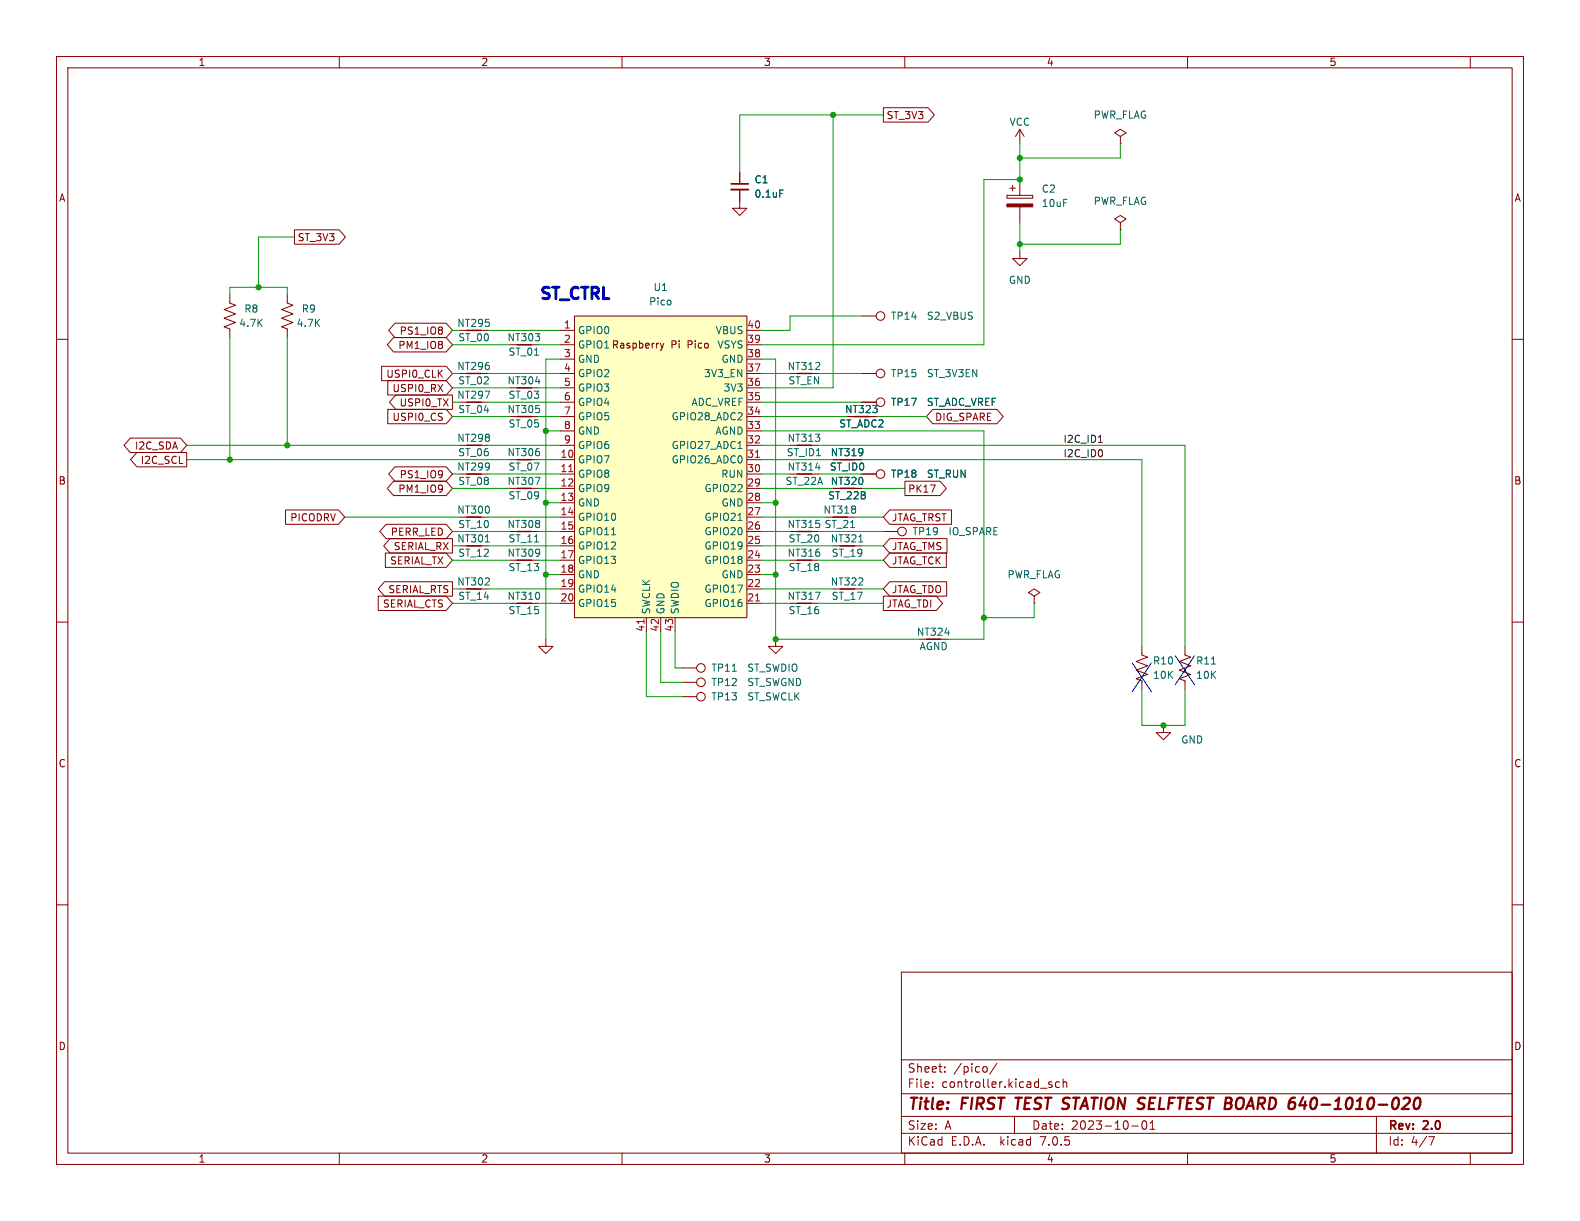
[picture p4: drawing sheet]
<svg xmlns="http://www.w3.org/2000/svg" width="279mm" height="216mm" viewBox="0 0 279 216" stroke-linecap="round" stroke-linejoin="round" font-family="sans-serif">
<g fill="none" stroke="#840000" stroke-width=".18">
<path d="M10 10h259.4v195.9h-259.4zM12 12h255.4v191.9h-255.4zM60 10v2M110 10v2M156.2 19h7.9l1.1 1.3-1.1 1.3h-7.9zM160 10v2M210 10v2M260 10v2M130.8 33.5v3.3h1.3l-1.3 1.3-1.3-1.3h1.3M130.8 30.5v2M178.1 34.5h4.5v.6h-4.5zM178.6 33.3h1"/>
<path d="M179.1 32.8v1M180.3 22.9v2.5M180.3 31.8v2.7M180.3 36.6v2.8M180.3 22.9l-.7 1.2M180.3 22.9l.8 1.2M198.1 39.4l1-.7-1-.6-1 .6 1 .7v1.2M198.1 24.1l1-.6-1-.6-1 .6 1 .6v1.3M198.1 25.4h.1M10 60h2M40.6 52.1v1.5l1.1 .4-2.1 .7 2.1 .8-2.1 .8 2.1 .7-2.1 .8 1 .4v1.5M50.8 52.1v1.5l1 .4-2 .7 2 .8-2 .8 2 .7-2 .8 1 .4v1.5"/>
<path d="M52.1 40.6h7.9l1.1 1.3-1.1 1.3h-7.9zM69.6 59.7h9.3l1.1 1.3-1.1 1.2h-9.3l-1.1-1.2zM69.8 57.1h9.1l1.1 1.3-1.1 1.3h-9.1l-1.1-1.3zM99.1 58.4h2.5M101.6 55.9h30.5v53.3h-30.5zM132.1 58.4h2.5M152.4 55.9h2.5M180.3 44.5v1.2h-1.2l1.2 1.3 1.3-1.3h-1.3M198.1 40.6h.1M267.4 60h2M23 77.5h8.9l1.1 1.2-1.1 1.3h-8.9l-1.1-1.3zM67.5 64.8h11.4l1.1 1.2-1.1 1.3h-11.4z"/>
<path d="M68.6 67.3h10.3l1.1 1.3-1.1 1.3h-10.3zM68.6 72.4h10.3l1.1 1.3-1.1 1.2h-10.3zM70 69.8h10v2.6h-10l-1.1-1.3zM99.1 71.1h2.5M99.1 66h2.5M99.1 61h2.5M99.1 63.5h2.5M99.1 78.7h2.5M99.1 76.2h2.5M99.1 73.7h2.5M99.1 68.6h2.5M116.8 60.7l.3 .8"/>
<path d="M117.1 61.5l-.3 .5M117.4 60.7l-.3 .8M132.1 71.1h2.5M132.1 66h2.5M132.1 61h2.5M132.1 63.5h2.5M132.1 78.7h2.5M132.1 76.2h2.5M132.1 73.7h2.5M132.1 68.6h2.5M152.4 71.1h2.5M152.4 66h2.5"/>
<path d="M164.9 72.4h11.4l1.1 1.3-1.1 1.2h-11.4l-1.1-1.2zM24.2 80h8.8v2.6h-8.8l-1.1-1.3zM50.5 90.2h9.3l1.2 1.2-1.2 1.3h-9.3zM68.1 97.8h10.8l1.1 1.3-1.1 1.2h-10.8zM68.3 92.7h10.6l1.1 1.3-1.1 1.3h-10.6l-1.1-1.3zM69 95.2h11v2.6h-11l-1.2-1.3zM69.6 85.1h9.3l1.1 1.3-1.1 1.2h-9.3l-1.1-1.2zM69.8 82.5h9.1l1.1 1.3-1.1 1.3h-9.1l-1.1-1.3zM99.1 83.8h2.5M99.1 81.3h2.5M99.1 86.4h2.5M99.1 88.9h2.5"/>
<path d="M99.1 91.4h2.5M99.1 94h2.5M99.1 96.5h2.5M99.1 99.1h2.5M132.1 83.8h2.5M132.1 81.3h2.5M132.1 86.4h2.5M132.1 88.9h2.5M132.1 91.4h2.5M132.1 94h2.5M132.1 96.5h2.5M132.1 99.1h2.5"/>
<path d="M152.4 83.8h2.5M156.2 94h2.5M157.3 97.8h10v2.5h-10l-1.1-1.2zM157.3 90.2h11v2.5h-11l-1.1-1.3zM157.3 95.2h10.2v2.6h-10.2l-1.1-1.3zM160 85.1h6.2l1.1 1.3-1.1 1.2h-6.2zM10 110h2M66.9 105.4h12l1.1 1.3-1.1 1.3h-12zM68 102.9h12v2.5h-12l-1.1-1.3zM96.5 113v1.3h1.3l-1.3 1.3-1.3-1.3h1.3M99.1 101.6h2.5M99.1 104.1h2.5"/>
<path d="M99.1 106.7h2.5M114.3 109.2v2.6M116.8 109.2v2.6M119.4 109.2v2.6M120.6 118.1h2.6M132.1 101.6h2.5M132.1 104.1h2.5M132.1 106.7h2.5M137.2 113v1.3h1.2l-1.2 1.3-1.3-1.3h1.3M156.2 105.4h9.4l1.1 1.3-1.1 1.3h-9.4zM157.3 102.9h10.1v2.5h-10.1l-1.1-1.3zM182.9 105.4l1-.6-1-.7-1 .7 1 .6v1.3"/>
<path d="M182.9 106.7h.1M267.4 110h2M120.6 123.2h2.6M120.6 120.7h2.6M205.7 128.3v1.2h-1.2l1.2 1.3 1.3-1.3h-1.3M10 160h2M267.4 160h2M159.4 171.9h108v32h-108zM159.4 197.4h108M159.4 193.4h108M159.4 187.4h108M164.9 192.1v.2"/>
<path d="M164.9 191.4v.1M167.1 189.4v.2M167.1 188.7v.1M174.3 188.6l.3 .3v.4l-.3 .3M176.3 188l-1.3 1.9M179.4 197.4v3M185.4 191.6l.7 .4-.2 .3-.5-.1M186 191.4l-.4-.1-.2 .2M187.4 191.4l-.5-.1-.3 .3v.4l.2 .2h.6M188 191.4l.2-.1 .4 .1v.9M188 190.8v1.5M200.1 199.1h1.2"/>
<path d="M202.1 198.3l.2-.1a.81 .81 0 0 1 .6 .6 .81 .81 0 0 1-.3 .8l-.2 .1a.81 .81 0 0 1-.3-1.4zM203.4 199.7h.8M203.4 198.6l.4-.4v1.5M243.4 197.4v6.5M60 203.9v2M110 203.9v2M159.4 200.4h108M160 203.9v2M210 203.9v2M252.6 201h1l-.6 1.5M260 203.9v2"/>
<circle cx="155.7" cy="55.9" r=".76"/>
<circle cx="155.7" cy="66" r=".76"/>
<circle cx="155.7" cy="71.1" r=".76"/>
<circle cx="155.7" cy="83.8" r=".76"/>
<circle cx="159.5" cy="94" r=".76"/>
<circle cx="124" cy="118.1" r=".76"/>
<circle cx="124" cy="120.6" r=".76"/>
<circle cx="124" cy="123.2" r=".76"/>
</g>
<path d="M249.2 194.2l.1 .3-.1 .5M250.3 194.3a.46 .46 0 0 1 .5-.2 .46 .46 0 0 1 .3 .4 1.15 1.15 0 0 1-.7 1.6l-.2-.1a1.54 1.54 0 0 1 .1-1.7z" fill="none" stroke="#840000" stroke-width=".4"/>
<path d="M137.9 33.6h.6M130.5 79.3h.7M85.8 95.8h.7M108.1 94.6h.8M130.5 92h.7M151.9 95.8h.7" fill="none" stroke="#006464" stroke-width=".18"/>
<path d="M101.6 55.9h30.5v53.3h-30.5z" fill="#ffffc2" stroke="#ffffc2" stroke-width=".18"/>
<path d="M100.6 83.4h.7M133.6 80.9h.7M113.9 109.5v.7M133.6 106.3h.7" fill="none" stroke="#a90000" stroke-width=".18"/>
<path d="M178.1 36.1h4.5v.5h-4.5z" fill="#840000" stroke="#840000" stroke-width=".18"/>
<path d="M129.3 33.5h3" fill="none" stroke="#840000" stroke-width=".33"/>
<path d="M129.3 32.5h3" fill="none" stroke="#840000" stroke-width=".3"/>
<path d="M194.2 78.2h.8" fill="none" stroke="#0f0f0f" stroke-width=".18"/>
<g fill="none" stroke="#009600" stroke-width=".18">
<path d="M147.3 20.3v48.3h-12.7M156.2 20.3h-25.4v10.2M180.3 25.4v6.4h-6.3v29.2h-39.4M180.3 39.4v5.1M198.1 25.4v2.5h-17.8M40.6 52.1v-1.3h10.2v1.3M40.6 59.7v21.6M50.8 59.7v19M52.1 41.9h-6.4v8.9M80 58.4h1.3M86.4 58.4h12.7M152.4 55.9h-12.7v2.5h-5.1"/>
<path d="M198.1 40.6v2.6h-17.8M33 78.7h48.3M80 66h1.3M80 68.6h10.2M80 61h10.2M80 71.1h1.3M80 73.7h10.2M86.4 66h12.7M86.4 71.1h12.7M86.4 78.7h12.7M95.2 68.6h3.9M95.2 61h3.9"/>
<path d="M95.2 73.7h3.9M96.5 76.2h2.6M99.1 63.5h-2.6v49.5M134.6 66h5.1M134.6 63.5h2.6v49.5h25.4M134.6 76.2h39.4v36.8h-6.4M134.6 71.1h17.8M134.6 78.7h5.1M134.6 73.7h15.3M144.8 66h7.6M144.8 78.7h64.7v35.6M154.9 73.7h8.9"/>
<path d="M33 81.3h57.2M61 91.4h20.3M80 83.8h1.3M80 86.4h10.2M80 94h10.2M80 96.5h1.3M80 99.1h10.2M86.4 83.8h12.7M86.4 91.4h12.7M86.4 96.5h12.7M95.2 81.3h3.9M95.2 86.4h3.9"/>
<path d="M95.2 94h3.9M95.2 99.1h3.9M96.5 88.9h2.6M134.6 83.8h5.1M134.6 88.9h2.6M134.6 91.4h11.4M134.6 81.3h12.7M134.6 86.4h12.7M134.6 94h5.1M134.6 96.5h12.7M134.6 99.1h5.1M144.8 83.8h7.6"/>
<path d="M144.8 94h11.4M144.8 99.1h11.4M151.1 91.4h5.1M152.4 81.3h49.5v33M152.4 86.4h7.6M152.4 96.5h3.8M80 106.7h10.2M80 104.1h1.3M86.4 104.1h12.7M95.2 106.7h3.9M96.5 101.6h2.6M114.3 111.8v11.4h6.3"/>
<path d="M116.8 111.8v8.9h3.8M119.4 111.8v6.3h1.2M134.6 101.6h2.6M134.6 106.7h5.1M134.6 104.1h12.7M144.8 106.7h11.4M152.4 104.1h3.8M182.9 106.7v2.5h-8.9M201.9 121.9v6.4h7.6v-6.4"/>
</g>
<g fill="#009600" stroke="#009600" stroke-width=".18">
<circle cx="96.5" cy="88.9" r=".46"/>
<circle cx="137.2" cy="88.9" r=".46"/>
<circle cx="137.2" cy="101.6" r=".46"/>
<circle cx="137.2" cy="113" r=".46"/>
<circle cx="50.8" cy="78.7" r=".46"/>
<circle cx="45.7" cy="50.8" r=".46"/>
<circle cx="96.5" cy="76.2" r=".46"/>
<circle cx="40.6" cy="81.3" r=".46"/>
<circle cx="174" cy="109.2" r=".46"/>
<circle cx="205.7" cy="128.3" r=".46"/>
<circle cx="180.3" cy="43.2" r=".46"/>
<circle cx="180.3" cy="31.8" r=".46"/>
<circle cx="180.3" cy="27.9" r=".46"/>
<circle cx="147.3" cy="20.3" r=".46"/>
<circle cx="96.5" cy="101.6" r=".46"/>
</g>
<text font-size="7.1" fill="#0000c2" x="199.4" y="122.9">X X</text>
<text font-size="2.8" fill="#0000c2" x="95.2" y="53.1">ST_CTRL</text>
<g font-size="2.8" fill="#840000">
<text x="160.4" y="196.7">Title:</text>
<text x="169.9" y="196.7">FIRST TEST STATION SELFTEST BOARD 640-1010-020</text>
</g>
<g font-size="2.1" fill="#840000">
<text x="160.4" y="189.8">Sheet:</text>
<text x="168.6" y="189.8">/pico/</text>
<text x="160.4" y="192.5">File:</text>
<text x="166.4" y="192.5">controller.kicad_sch</text>
<text x="160.4" y="202.7">KiCad</text>
<text x="160.4" y="199.9">Size:</text>
<text x="167" y="199.9">A</text>
<text x="168.1" y="202.7">E.D.A.</text>
<text x="176.8" y="202.7">kicad</text>
<text x="182.4" y="199.9">Date:</text>
<text x="183.9" y="202.7">7.0.5</text>
<text x="189.3" y="199.9">2023-10-01</text>
<text x="245.4" y="200.1">Rev:</text>
<text x="245.4" y="202.7">Id:</text>
<text x="249.4" y="202.7">4/7</text>
<text x="251.6" y="200.1">2.0</text>
</g>
<g font-size="1.8" fill="#840000">
<text x="35" y="11.8">1</text>
<text x="85" y="11.8">2</text>
<text x="135" y="11.8">3</text>
<text x="185" y="11.8">4</text>
<text x="235" y="11.8">5</text>
<text x="156.7" y="21.2">ST_3V3</text>
<text x="10.4" y="35.8">A</text>
<text x="267.8" y="35.8">A</text>
<text x="52.5" y="42.8">ST_3V3</text>
<text x="70.7" y="59.3">PS1_IO8</text>
<text x="70.4" y="61.9">PM1_IO8</text>
<text x="118.6" y="61.8">Pi</text>
<text x="121.6" y="61.8">Pico</text>
<text x="68.3" y="67">USPI0_CLK</text>
<text x="69.4" y="69.5">USPI0_RX</text>
<text x="69.4" y="74.6">USPI0_CS</text>
<text x="70.6" y="72">USPI0_TX</text>
<text x="149.4" y="73.2">NT323</text>
<text x="165.3" y="74.6">DIG_SPARE</text>
<text x="23.8" y="79.7">I2C_SDA</text>
<text x="24.9" y="82.2">I2C_SCL</text>
<text x="146.8" y="80.8">NT319</text>
<text x="10.3" y="85.8">B</text>
<text x="70.4" y="87.3">PM1_IO9</text>
<text x="70.7" y="84.7">PS1_IO9</text>
<text x="146.8" y="85.9">NT320</text>
<text x="160.5" y="87.3">PK17</text>
<text x="267.7" y="85.8">B</text>
<text x="51.3" y="92.4">PICODRV</text>
<text x="69.1" y="94.9">PERR_LED</text>
<text x="157.6" y="92.4">JTAG_TRST</text>
<text x="69" y="100">SERIAL_TX</text>
<text x="69.6" y="97.4">SERIAL_RX</text>
<text x="157.6" y="100">JTAG_TCK</text>
<text x="157.6" y="97.4">JTAG_TMS</text>
<text x="67.7" y="107.6">SERIAL_CTS</text>
<text x="68.6" y="105.1">SERIAL_RTS</text>
<text x="156.7" y="107.6">JTAG_TDI</text>
<text x="157.6" y="105.1">JTAG_TDO</text>
<text x="10.3" y="135.8">C</text>
<text x="267.7" y="135.8">C</text>
<text x="10.3" y="185.8">D</text>
<text x="267.7" y="185.8">D</text>
<text x="35" y="205.7">1</text>
<text x="85" y="205.7">2</text>
<text x="135" y="205.7">3</text>
<text x="185" y="205.7">4</text>
<text x="235" y="205.7">5</text>
</g>
<g font-size="1.8" fill="#006464">
<text x="178.5" y="22.4">VCC</text>
<text x="193.3" y="21.1">PWR_FLAG</text>
<text x="133.4" y="32.6">C1</text>
<text x="133.4" y="35.1">0.1uF</text>
<text x="184.2" y="34.2">C2</text>
<text x="184.2" y="36.8">10uF</text>
<text x="193.3" y="36.4">PWR_FLAG</text>
<text x="115.5" y="51.6">U1</text>
<text x="178.3" y="50.4">GND</text>
<text x="42.2" y="58">4.7K</text>
<text x="43.1" y="55.4">R8</text>
<text x="52.4" y="58">4.7K</text>
<text x="53.3" y="55.4">R9</text>
<text x="80.8" y="58">NT295</text>
<text x="102.1" y="59.2">GPIO0</text>
<text x="114.7" y="54.2">Pico</text>
<text x="126.5" y="59.2">VBUS</text>
<text x="157.5" y="56.7">TP14</text>
<text x="163.8" y="56.7">S2_VBUS</text>
<text x="80.8" y="65.6">NT296</text>
<text x="81" y="60.5">ST_00</text>
<text x="89.7" y="60.5">NT303</text>
<text x="89.9" y="63.1">ST_01</text>
<text x="102.1" y="61.8">GPIO1 Raspberry</text>
<text x="102.1" y="64.3">GND</text>
<text x="126.8" y="61.8">VSYS</text>
<text x="127.6" y="64.3">GND</text>
<text x="139.2" y="65.6">NT312</text>
<text x="80.8" y="70.7">NT297</text>
<text x="81" y="68.1">ST_02</text>
<text x="89.7" y="68.1">NT304</text>
<text x="89.9" y="70.7">ST_03</text>
<text x="102.1" y="66.9">GPIO2</text>
<text x="102.1" y="69.4">GPIO3</text>
<text x="102.1" y="71.9">GPIO4</text>
<text x="122.3" y="71.9">ADC_VREF</text>
<text x="124.5" y="66.9">3V3_EN</text>
<text x="127.9" y="69.4">3V3</text>
<text x="139.4" y="68.1">ST_EN</text>
<text x="157.5" y="71.9">TP17</text>
<text x="157.5" y="66.9">TP15</text>
<text x="163.8" y="71.9">ST_ADC_VREF</text>
<text x="163.8" y="66.9">ST_3V3EN</text>
<text x="81" y="73.2">ST_04</text>
<text x="89.7" y="73.2">NT305</text>
<text x="89.9" y="75.8">ST_05</text>
<text x="102.1" y="74.5">GPIO5</text>
<text x="102.1" y="77">GND</text>
<text x="118.7" y="74.5">GPIO28_ADC2</text>
<text x="126.5" y="77">AGND</text>
<text x="148.3" y="75.8">ST_ADC2</text>
<text x="80.8" y="78.3">NT298</text>
<text x="80.8" y="83.4">NT299</text>
<text x="81" y="80.8">ST_06</text>
<text x="89.7" y="80.8">NT306</text>
<text x="89.9" y="83.4">ST_07</text>
<text x="102.1" y="82.1">GPIO7</text>
<text x="102.1" y="79.6">GPIO6</text>
<text x="118.7" y="82.1">GPIO26_ADC0</text>
<text x="118.7" y="79.6">GPIO27_ADC1</text>
<text x="139.1" y="80.8">ST_ID1</text>
<text x="139.2" y="83.4">NT314</text>
<text x="139.2" y="78.3">NT313</text>
<text x="146.7" y="83.4">ST_ID0</text>
<text x="81" y="85.9">ST_08</text>
<text x="89.7" y="85.9">NT307</text>
<text x="89.9" y="88.5">ST_09</text>
<text x="102.1" y="84.6">GPIO8</text>
<text x="102.1" y="87.2">GPIO9</text>
<text x="102.1" y="89.7">GND</text>
<text x="124.6" y="87.2">GPIO22</text>
<text x="127.5" y="84.6">RUN</text>
<text x="127.6" y="89.7">GND</text>
<text x="138.9" y="85.9">ST_22A</text>
<text x="146.4" y="88.5">ST_22B</text>
<text x="157.5" y="84.6">TP18</text>
<text x="163.8" y="84.6">ST_RUN</text>
<text x="80.8" y="91">NT300</text>
<text x="81" y="93.5">ST_10</text>
<text x="89.7" y="93.5">NT308</text>
<text x="102.1" y="92.3">GPIO10</text>
<text x="102.1" y="94.8">GPIO11</text>
<text x="124.6" y="94.8">GPIO20</text>
<text x="124.6" y="92.3">GPIO21</text>
<text x="139.2" y="93.5">NT315 ST_21</text>
<text x="145.6" y="91">NT318</text>
<text x="161.3" y="94.8">TP19</text>
<text x="167.6" y="94.8">IO_SPARE</text>
<text x="80.8" y="96.1">NT301</text>
<text x="81" y="98.6">ST_12</text>
<text x="89.7" y="98.6">NT309</text>
<text x="89.9" y="101.2">ST_13</text>
<text x="89.9" y="96.1">ST_11</text>
<text x="102.1" y="97.3">GPIO12</text>
<text x="102.1" y="99.9">GPIO13</text>
<text x="124.6" y="99.9">GPIO18</text>
<text x="124.6" y="97.3">GPIO19</text>
<text x="139.2" y="98.6">NT316</text>
<text x="139.4" y="96.1">ST_20</text>
<text x="139.4" y="101.2">ST_18</text>
<text x="146.8" y="96.1">NT321</text>
<text x="147" y="98.6">ST_19</text>
<text x="80.8" y="103.7">NT302</text>
<text x="81" y="106.2">ST_14</text>
<text x="89.7" y="106.2">NT310</text>
<text x="102.1" y="102.4">GND</text>
<text x="102.1" y="105">GPIO14</text>
<text x="102.1" y="107.5">GPIO15</text>
<text x="124.6" y="107.5">GPIO16</text>
<text x="124.6" y="105">GPIO17</text>
<text x="127.6" y="102.4">GND</text>
<text x="139.2" y="106.2">NT317</text>
<text x="146.8" y="103.7">NT322</text>
<text x="147" y="106.2">ST_17</text>
<text x="178.1" y="102.4">PWR_FLAG</text>
<text x="89.9" y="108.8">ST_15</text>
<text x="115.1" y="108.7" transform="rotate(-90 115.1 108.7)">SWCLK</text>
<text x="117.7" y="108.7" transform="rotate(-90 117.7 108.7)">GND</text>
<text x="120.2" y="108.7" transform="rotate(-90 120.2 108.7)">SWDIO</text>
<text x="139.4" y="108.8">ST_16</text>
<text x="162.1" y="112.6">NT324</text>
<text x="125.7" y="118.9">TP11</text>
<text x="132.1" y="118.9">ST_SWDIO</text>
<text x="162.6" y="115.1">AGND</text>
<text x="203.8" y="117.7">R10</text>
<text x="211.5" y="117.7">R11</text>
<text x="125.7" y="124">TP13</text>
<text x="125.7" y="121.5">TP12</text>
<text x="132.1" y="124">ST_SWCLK</text>
<text x="132.1" y="121.5">ST_SWGND</text>
<text x="203.8" y="120.2">10K</text>
<text x="211.5" y="120.2">10K</text>
<text x="208.8" y="131.6">GND</text>
</g>
<g font-size="1.8" fill="#a90000">
<text x="99.7" y="58.2">1</text>
<text x="132.1" y="58.2">40</text>
<text x="99.7" y="60.7">2</text>
<text x="99.7" y="63.2">3</text>
<text x="99.7" y="65.8">4</text>
<text x="132.1" y="65.8">37</text>
<text x="132.1" y="63.2">38</text>
<text x="132.1" y="60.7">39</text>
<text x="99.7" y="68.3">5</text>
<text x="99.7" y="70.9">6</text>
<text x="132.1" y="70.9">35</text>
<text x="132.1" y="68.3">36</text>
<text x="99.7" y="73.4">7</text>
<text x="99.7" y="75.9">8</text>
<text x="132.1" y="75.9">33</text>
<text x="132.1" y="73.4">34</text>
<text x="99.1" y="81">10</text>
<text x="99.1" y="83.6">11</text>
<text x="99.7" y="78.5">9</text>
<text x="132.1" y="83.6">30</text>
<text x="132.1" y="81">31</text>
<text x="132.1" y="78.5">32</text>
<text x="99.1" y="86.1">12</text>
<text x="99.1" y="88.6">13</text>
<text x="132.1" y="88.6">28</text>
<text x="132.1" y="86.1">29</text>
<text x="99.1" y="91.2">14</text>
<text x="99.1" y="93.7">15</text>
<text x="132.1" y="93.7">26</text>
<text x="132.1" y="91.2">27</text>
<text x="99.1" y="96.3">16</text>
<text x="99.1" y="98.8">17</text>
<text x="99.1" y="101.3">18</text>
<text x="132.1" y="101.3">23</text>
<text x="132.1" y="98.8">24</text>
<text x="132.1" y="96.3">25</text>
<text x="99.1" y="103.9">19</text>
<text x="99.1" y="106.4">20</text>
<text x="132.1" y="106.4">21</text>
<text x="132.1" y="103.9">22</text>
<text x="114" y="111.8" transform="rotate(-90 114 111.8)">41</text>
<text x="116.6" y="111.8" transform="rotate(-90 116.6 111.8)">42</text>
<text x="119.1" y="111.8" transform="rotate(-90 119.1 111.8)">43</text>
</g>
<g font-size="1.8" fill="#0f0f0f">
<text x="188" y="80.9">I2C_ID0</text>
<text x="188" y="78.4">I2C_ID1</text>
</g>
</svg>
